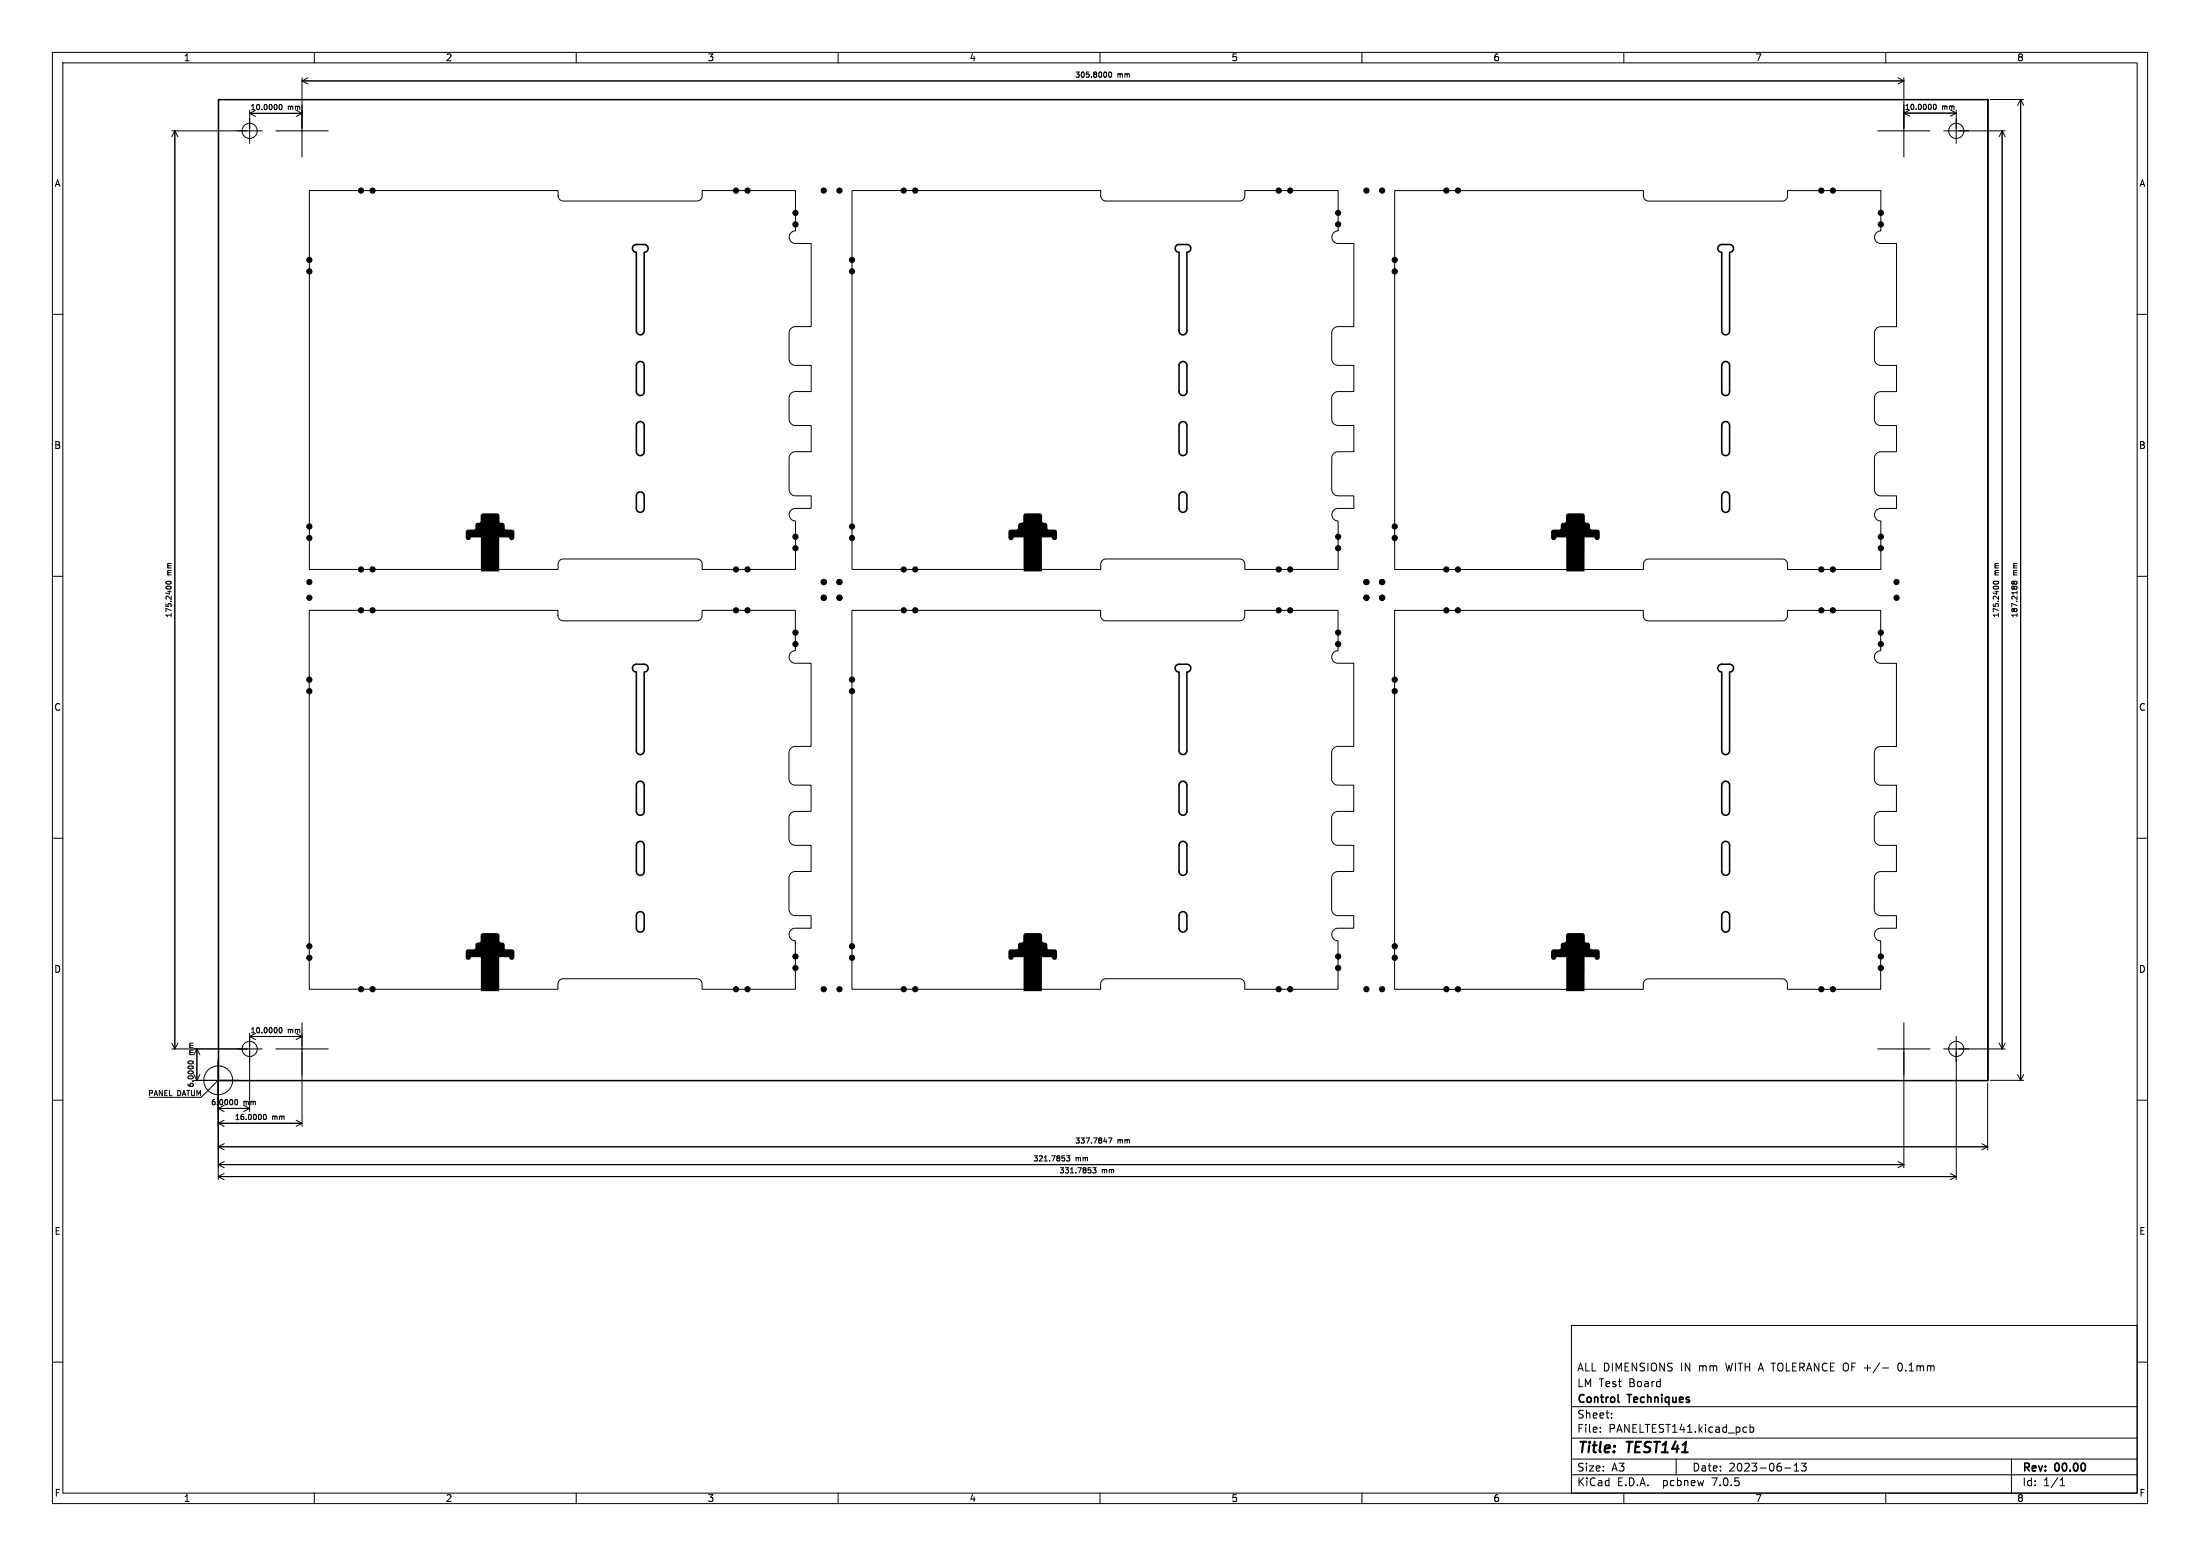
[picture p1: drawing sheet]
<svg xmlns="http://www.w3.org/2000/svg" width="420mm" height="297mm" viewBox="0 0 420 297" stroke-linecap="round" stroke-linejoin="round" font-family="sans-serif">
<g fill="none" stroke="#000" stroke-width=".19">
<path d="M10 10h400v277h-400zM12 12h396v273h-396zM41.7 19h337.8v187.3h-337.8v-187.2h.1v187.1h337.7v-187.1zM53.4 20l.1-.1a.49 .49 0 0 1 .4 .6 .49 .49 0 0 1-.5 .4l-.1-.3zM57.7 14.9v9.6M57.7 15.4h305.8M57.7 15.4l1.1 .6M58.8 14.9l-1.1 .5M60 10v2M110 10v2M160 10v2M210 10v2"/>
<path d="M211.8 13.8l.1-.1a.49 .49 0 0 1 .3 .6 .49 .49 0 0 1-.4 .4l-.1-.3zM260 10v2M310 10v2M360 10v2M362.3 14.9l1.2 .5M363.5 14.9v9.6M363.5 15.4l-1.2 .6M369.2 19.9h.1a.48 .48 0 0 1 .4 .5 .48 .48 0 0 1-.5 .4l-.1-.3zM380 19h6.3M385.8 19v187.2M385.8 19l.5 1.1M385.8 19l-.6 1.1"/>
<path d="M32.8 25h17.3M33.4 25v175.2M33.4 25l.6 1.1M33.4 25l-.6 1.1M47.7 21v6.4M56.5 21l1.2 .6M57.7 21.6h-10l1.1 .6M57.7 21.6l-1.2 .6M59.1 36.4h47.4v1a.99 .99 0 0 0 1 1h25.5a1 1 0 0 0 1-1v-1h17.9v7.7a1.2 1.2 0 0 0-1.2 1.2 1.2 1.2 0 0 0 1.2 1.2h3v15.8h-3a1.21 1.21 0 0 0-1.3 1.3v4.9a1.21 1.21 0 0 0 1.3 1.2h3v5h-3a1.21 1.21 0 0 0-1.3 1.3v4a1.21 1.21 0 0 0 1.3 1.2h3v5h-3a1.21 1.21 0 0 0-1.3 1.2v6a1.21 1.21 0 0 0 1.3 1.2h3v2.4h-3a1.2 1.2 0 0 0-1.2 1.2 1.2 1.2 0 0 0 1.2 1.2v9.3h-17.9v-1a.99 .99 0 0 0-1-1h-25.5a.99 .99 0 0 0-1 1v1h-47.4zM162.7 36.4h47.4v1a.99 .99 0 0 0 1 1h25.5a.99 .99 0 0 0 1-1v-1h17.9v7.7a1.2 1.2 0 0 0-1.2 1.2 1.2 1.2 0 0 0 1.2 1.2h3v15.8h-3a1.21 1.21 0 0 0-1.3 1.3v4.9a1.21 1.21 0 0 0 1.3 1.2h3v5h-3a1.21 1.21 0 0 0-1.3 1.3v4a1.21 1.21 0 0 0 1.3 1.2h3v5h-3a1.21 1.21 0 0 0-1.3 1.2v6a1.21 1.21 0 0 0 1.3 1.2h3v2.4h-3a1.2 1.2 0 0 0-1.2 1.2 1.2 1.2 0 0 0 1.2 1.2v9.3h-17.9v-1a.99 .99 0 0 0-1-1h-25.5a.99 .99 0 0 0-1 1v1h-47.4zM266.3 36.4h47.4v1a.99 .99 0 0 0 1 1h25.5a.99 .99 0 0 0 1-1v-1h17.9v7.7a1.2 1.2 0 0 0-1.2 1.2 1.2 1.2 0 0 0 1.2 1.2h3v15.9h-3a1.21 1.21 0 0 0-1.3 1.2v4.9a1.21 1.21 0 0 0 1.3 1.3h3v5h-3a1.21 1.21 0 0 0-1.3 1.2v4a1.21 1.21 0 0 0 1.3 1.2h3v5h-3a1.21 1.21 0 0 0-1.3 1.3v5.9a1.21 1.21 0 0 0 1.3 1.3h3v2.4h-3a1.2 1.2 0 0 0-1.2 1.2 1.2 1.2 0 0 0 1.2 1.2v9.2h-17.9v-1a1 1 0 0 0-1-1h-25.5a.99 .99 0 0 0-1 1v1h-47.4zM371.1 25h11.7"/>
<path d="M372.3 21l1.2 .6M373.5 21v6.4M373.5 21.6h-10l1.1 .6M373.5 21.6l-1.2 .6M382.2 25v175.2M382.2 25l.6 1.1M382.2 25l-.6 1.1M10 60h2M408 60h2M10 110h2M31.8 111a.48 .48 0 0 1 .5-.1 .48 .48 0 0 1 .3 .5 .49 .49 0 0 1-.5 .2 .49 .49 0 0 1-.4-.5zM59 116.5h47.5v1a.99 .99 0 0 0 1 1h25.5a.99 .99 0 0 0 1-1v-1h17.8v7.7a1.2 1.2 0 0 0-1.2 1.2 1.2 1.2 0 0 0 1.2 1.2h3v15.9h-3a1.21 1.21 0 0 0-1.2 1.2v5a1.21 1.21 0 0 0 1.2 1.2h3v5h-3a1.21 1.21 0 0 0-1.2 1.2v4a1.21 1.21 0 0 0 1.2 1.3h3v5h-3a1.21 1.21 0 0 0-1.2 1.2v6a1.21 1.21 0 0 0 1.2 1.2h3v2.4h-3a1.2 1.2 0 0 0-1.2 1.2 1.2 1.2 0 0 0 1.2 1.2v9.2h-17.8v-1a.99 .99 0 0 0-1-1h-25.5a.99 .99 0 0 0-1 1v1h-47.5z"/>
<path d="M162.6 116.5h47.5v1a.99 .99 0 0 0 1 1h25.5a.99 .99 0 0 0 1-1v-1h17.8v7.7a1.2 1.2 0 0 0-1.2 1.2 1.2 1.2 0 0 0 1.2 1.2h3v15.9h-3a1.21 1.21 0 0 0-1.2 1.2v5a1.21 1.21 0 0 0 1.2 1.2h3v5h-3a1.21 1.21 0 0 0-1.2 1.2v4a1.21 1.21 0 0 0 1.2 1.3h3v5h-3a1.21 1.21 0 0 0-1.2 1.2v6a1.21 1.21 0 0 0 1.2 1.2h3v2.4h-3a1.2 1.2 0 0 0-1.2 1.2 1.2 1.2 0 0 0 1.2 1.2v9.2h-17.8v-1a.99 .99 0 0 0-1-1h-25.5a.99 .99 0 0 0-1 1v1h-47.5zM266.2 116.5h47.5v1a1 1 0 0 0 1 1h25.5a.99 .99 0 0 0 1-1v-1h17.8v7.7a1.2 1.2 0 0 0-1.2 1.2 1.2 1.2 0 0 0 1.2 1.2h3v15.9h-3a1.21 1.21 0 0 0-1.2 1.2v5a1.22 1.22 0 0 0 1.2 1.2h3v5h-3a1.21 1.21 0 0 0-1.2 1.2v4a1.22 1.22 0 0 0 1.2 1.3h3v5h-3a1.21 1.21 0 0 0-1.2 1.2v6a1.22 1.22 0 0 0 1.2 1.2h3v2.4h-3a1.2 1.2 0 0 0-1.2 1.2 1.2 1.2 0 0 0 1.2 1.2v9.2h-17.8v-1a1 1 0 0 0-1-1h-25.5a1 1 0 0 0-1 1v1h-47.5zM380.6 111.1a.49 .49 0 0 1 .5-.2 .49 .49 0 0 1 .4 .5 .49 .49 0 0 1-.6 .2 .49 .49 0 0 1-.3-.5zM384.5 111.1l-.2-.2-.2 .2 .2 .4 .2-.2M384.5 111.1l.2-.2 .4 .2-.2 .4-.4-.2M384.5 111.1v.2M408 110h2M10 160h2M408 160h2M32.8 199.1l.6 1.1M34 199.1l-.6 1.1M47.7 197.3v14.9"/>
<path d="M53.4 196.2l.1-.1a.49 .49 0 0 1 .4 .6 .49 .49 0 0 1-.5 .4l-.1-.3zM56.5 197.3l1.2 .5M57.7 197.3v2.4M57.7 197.8h-10l1.1 .6M57.7 197.8l-1.2 .6M373.5 197.8v27.4M381.6 199.1l.6 1.1M382.8 199.1l-.6 1.1M10 210h2M32.8 200.2h17.3M36 203l-.1-.2a.49 .49 0 0 1 .5-.3 .49 .49 0 0 1 .4 .4v.1M37 206.2h4.2"/>
<path d="M38.2 201.3l-.6-1.1v6l.6-1.1M41.6 206.2l-3.2 3.3h-9.9M41.7 202.7v22.5M41.7 214.4h16M41.7 214.4l1.1 .6M41.7 218.9h337.8M41.7 218.9l1.1 .6M42.8 213.8l-1.1 .6M42.8 212.2l-1.1-.6h6l-1.2 .6M42.8 218.3l-1.1 .6M44.9 210l.1-.1a.49 .49 0 0 1 .4 .5 .49 .49 0 0 1-.5 .4M50.4 212.8l.1-.1a.49 .49 0 0 1 .4 .5 .49 .49 0 0 1-.5 .5l-.1-.4z"/>
<path d="M56.5 213.8l1.2 .6M57.7 200.7v14.3M57.7 214.4l-1.2 .6M211.6 217.2h.7l-.5 1M363.5 200.7v22.2M371.1 200.2h11.7M378.3 218.3l1.2 .6M379.5 206.7v12.8M379.5 218.9l-1.2 .6M380 206.2h6.3M385.2 205.1l.6 1.1M386.3 205.1l-.5 1.1"/>
<path d="M408 210h2M41.7 224.6h331.8M41.7 224.6l1.1 .6M41.7 222.3h321.8M41.7 222.3l1.1 .6M42.8 224l-1.1 .6M42.8 221.7l-1.1 .6M203.6 220.6h.6l-.3 .4 .3 .1v.4h-.6M208.6 222.9h.6l-.3 .4 .3 .1v.4h-.6M362.3 221.7l1.2 .6M363.5 222.3l-1.2 .6M372.3 224l1.2 .6"/>
<path d="M373.5 224.6l-1.2 .6M10 260h2M300 253h108v32h-108zM408 260h2M300 278.5h108M300 274.5h108M300 268.5h108M305.5 273.2v.2M305.5 272.5v.1M307.7 270.5v.2M307.7 269.8v.1M320 278.5v3"/>
<path d="M333.3 272.4l.1 .1M333.4 273.3l-.1 .1M334.1 271.9v1.5M334.1 272.5l.4-.1 .3 .3-.1 .6h-.6M342.5 279.7l.4-.4v1.5M343.9 279.3h.9l-.5 .6 .4 .1v.6l-.2 .2-.6-.2M359.4 261.1h1.1M384 278.5v6.5M60 285v2M110 285v2M160 285v2M210 285v2"/>
<path d="M260 285v2M300 281.5h108M310 285v2M340.7 280.2h1.2M342.5 280.8h.9M360 285v2M393.3 283.6h.9M393.3 282.5l.4-.4v1.5"/>
<circle cx="47.7" cy="25" r="1.45"/>
<circle cx="373.5" cy="25" r="1.45"/>
<circle cx="41.7" cy="206.2" r="2.75"/>
<circle cx="47.7" cy="200.2" r="1.45"/>
<circle cx="373.5" cy="200.2" r="1.45"/>
</g>
<g fill="none" stroke="#000" stroke-width=".3">
<path d="M120.9 46.9l.5-.2h1.6a.75 .75 0 0 1 .7 .7 .75 .75 0 0 1-.7 .8v15a.75 .75 0 0 1-.8 .7 .75 .75 0 0 1-.7-.7v-15a.75 .75 0 0 1-.7-.5 .75 .75 0 0 1 .1-.8zM224.5 46.9l.5-.2h1.6a.75 .75 0 0 1 .7 .7 .75 .75 0 0 1-.7 .8v15a.75 .75 0 0 1-.8 .7 .75 .75 0 0 1-.7-.7v-15a.75 .75 0 0 1-.7-.5 .75 .75 0 0 1 .1-.8zM328.1 46.9l.5-.2h1.6a.75 .75 0 0 1 .7 .7 .75 .75 0 0 1-.7 .8v15a.75 .75 0 0 1-.8 .7 .75 .75 0 0 1-.7-.7v-15a.75 .75 0 0 1-.7-.5 .75 .75 0 0 1 .1-.8zM121.7 69.3a.75 .75 0 0 1 .8-.3 .75 .75 0 0 1 .5 .7v5a.75 .75 0 0 1-.8 .8 .75 .75 0 0 1-.7-.8v-5zM225.3 69.3a.75 .75 0 0 1 .8-.3 .75 .75 0 0 1 .5 .7v5a.75 .75 0 0 1-.8 .8 .75 .75 0 0 1-.7-.8v-5zM328.9 69.3a.75 .75 0 0 1 .8-.3 .75 .75 0 0 1 .5 .7v5a.75 .75 0 0 1-.8 .8 .75 .75 0 0 1-.7-.8v-5zM121.7 94.2a.75 .75 0 0 1 .8-.3 .75 .75 0 0 1 .5 .7v2.4a.75 .75 0 0 1-.8 .8 .75 .75 0 0 1-.7-.8v-2.4zM121.7 80.7a.75 .75 0 0 1 .8-.2 .75 .75 0 0 1 .5 .7v5a.75 .75 0 0 1-.8 .8 .75 .75 0 0 1-.7-.8v-5zM225.3 94.2a.75 .75 0 0 1 .8-.3 .75 .75 0 0 1 .5 .7v2.4a.75 .75 0 0 1-.8 .8 .75 .75 0 0 1-.7-.8v-2.4zM225.3 80.7a.75 .75 0 0 1 .8-.2 .75 .75 0 0 1 .5 .7v5a.75 .75 0 0 1-.8 .8 .75 .75 0 0 1-.7-.8v-5zM328.9 94.2a.75 .75 0 0 1 .8-.3 .75 .75 0 0 1 .5 .7v2.4a.75 .75 0 0 1-.8 .8 .75 .75 0 0 1-.7-.8v-2.4zM328.9 80.7a.75 .75 0 0 1 .8-.2 .75 .75 0 0 1 .5 .7v5a.75 .75 0 0 1-.8 .8 .75 .75 0 0 1-.7-.8v-5z"/>
<path d="M120.9 127l.5-.2h1.6a.75 .75 0 0 1 .7 .7 .75 .75 0 0 1-.7 .8v15a.75 .75 0 0 1-.8 .7 .75 .75 0 0 1-.7-.7v-15a.75 .75 0 0 1-.7-.5 .75 .75 0 0 1 .1-.8zM224.5 127l.5-.2h1.6a.75 .75 0 0 1 .7 .7 .75 .75 0 0 1-.7 .8v15a.75 .75 0 0 1-.8 .7 .75 .75 0 0 1-.7-.7v-15a.75 .75 0 0 1-.7-.5 .75 .75 0 0 1 .1-.8zM328.1 127l.5-.2h1.6a.75 .75 0 0 1 .7 .7 .75 .75 0 0 1-.7 .8v15a.75 .75 0 0 1-.8 .7 .75 .75 0 0 1-.7-.7v-15a.75 .75 0 0 1-.7-.5 .75 .75 0 0 1 .1-.8zM121.7 149.4a.75 .75 0 0 1 .8-.2 .75 .75 0 0 1 .5 .7v5a.75 .75 0 0 1-.8 .7 .75 .75 0 0 1-.7-.7v-5zM225.3 149.4a.75 .75 0 0 1 .8-.2 .75 .75 0 0 1 .5 .7v5a.75 .75 0 0 1-.8 .7 .75 .75 0 0 1-.7-.7v-5zM328.9 149.4a.75 .75 0 0 1 .8-.2 .75 .75 0 0 1 .5 .7v5a.75 .75 0 0 1-.8 .7 .75 .75 0 0 1-.7-.7v-5zM121.7 174.3a.75 .75 0 0 1 .8-.2 .75 .75 0 0 1 .5 .7v2.4a.75 .75 0 0 1-.8 .7 .75 .75 0 0 1-.7-.7v-2.4zM121.7 160.9a.75 .75 0 0 1 .8-.3 .75 .75 0 0 1 .5 .7v5a.75 .75 0 0 1-.8 .8 .75 .75 0 0 1-.7-.8v-5zM225.3 174.3a.75 .75 0 0 1 .8-.2 .75 .75 0 0 1 .5 .7v2.4a.75 .75 0 0 1-.8 .7 .75 .75 0 0 1-.7-.7v-2.4zM225.3 160.9a.75 .75 0 0 1 .8-.3 .75 .75 0 0 1 .5 .7v5a.75 .75 0 0 1-.8 .8 .75 .75 0 0 1-.7-.8v-5zM328.9 174.3a.75 .75 0 0 1 .8-.2 .75 .75 0 0 1 .5 .7v2.4a.75 .75 0 0 1-.8 .7 .75 .75 0 0 1-.7-.7v-2.4zM328.9 160.9a.75 .75 0 0 1 .8-.3 .75 .75 0 0 1 .5 .7v5a.75 .75 0 0 1-.8 .8 .75 .75 0 0 1-.7-.8v-5z"/>
<path d="M309 267.6l.1 .1"/>
</g>
<path d="M91.9 98.2l.4-.2h2.8l.2 .4 .1 1.1 .2 .3a.59 .59 0 0 1 .8 .5v.5l.1 .3h1.3l.3 .2 .1 1.3a.5 .5 0 0 1-.5 .5 .5 .5 0 0 1-.5-.5h-1.9v6.5h-3.5v-6.5h-1.9a.5 .5 0 0 1-.5 .5 .5 .5 0 0 1-.5-.5l.1-1.3 .3-.2h1.3l.2-.3v-.5a.89 .89 0 0 1 .9-.6zM195.5 98.2l.4-.2h2.8l.2 .4 .1 1.1 .2 .3a.59 .59 0 0 1 .8 .5v.5l.1 .3h1.3l.3 .2 .1 1.3a.5 .5 0 0 1-.5 .5 .5 .5 0 0 1-.5-.5h-1.9v6.5h-3.5v-6.5h-1.9a.5 .5 0 0 1-.5 .5 .5 .5 0 0 1-.5-.5l.1-1.3 .3-.2h1.3l.2-.3v-.5a.89 .89 0 0 1 .9-.6zM299.1 98.2l.4-.2h2.8l.2 .4 .1 1.1 .2 .3a.59 .59 0 0 1 .8 .5v.5l.1 .3h1.3l.3 .2 .1 1.3a.5 .5 0 0 1-.5 .5 .5 .5 0 0 1-.5-.5h-1.9v6.5h-3.5v-6.5h-1.9a.5 .5 0 0 1-.5 .5 .5 .5 0 0 1-.5-.5l.1-1.3 .3-.2h1.3l.2-.3v-.5a.89 .89 0 0 1 .9-.6zM91.9 178.3l.4-.2h2.8l.2 .4 .1 1.2 .2 .2a.59 .59 0 0 1 .8 .5v.6l.1 .2h1.3l.3 .2 .1 1.3a.5 .5 0 0 1-.5 .5 .5 .5 0 0 1-.5-.5h-1.9v6.5h-3.5v-6.5h-1.9a.5 .5 0 0 1-.5 .5 .5 .5 0 0 1-.5-.5l.1-1.3 .3-.2h1.3l.2-.3v-.5a.89 .89 0 0 1 .9-.6zM195.5 178.3l.4-.2h2.8l.2 .4 .1 1.2 .2 .2a.59 .59 0 0 1 .8 .5v.6l.1 .2h1.3l.3 .2 .1 1.3a.5 .5 0 0 1-.5 .5 .5 .5 0 0 1-.5-.5h-1.9v6.5h-3.5v-6.5h-1.9a.5 .5 0 0 1-.5 .5 .5 .5 0 0 1-.5-.5l.1-1.3 .3-.2h1.3l.2-.3v-.5a.89 .89 0 0 1 .9-.6zM299.1 178.3l.4-.2h2.8l.2 .4 .1 1.2 .2 .2a.59 .59 0 0 1 .8 .5v.6l.1 .2h1.3l.3 .2 .1 1.3a.5 .5 0 0 1-.5 .5 .5 .5 0 0 1-.5-.5h-1.9v6.5h-3.5v-6.5h-1.9a.5 .5 0 0 1-.5 .5 .5 .5 0 0 1-.5-.5l.1-1.3 .3-.2h1.3l.2-.3v-.5a.89 .89 0 0 1 .9-.6z" fill="#000"/>
<path d="M57.7 20v10M363.5 20v10M52.7 25h9.9M358.5 25h9.9M57.7 195.2v10M363.5 195.2v10M41.7 202.2v8M45.6 206.2h-8M52.7 200.2h9.9M358.5 200.2h9.9" fill="none" stroke="#000" stroke-width=".2"/>
<g fill="#000" stroke="#000" stroke-width=".19">
<circle cx="68.9" cy="36.4" r=".5"/>
<circle cx="71.1" cy="36.4" r=".5"/>
<circle cx="140.5" cy="36.4" r=".5"/>
<circle cx="142.7" cy="36.4" r=".5"/>
<circle cx="157.3" cy="36.4" r=".5"/>
<circle cx="160.3" cy="36.4" r=".5"/>
<circle cx="172.5" cy="36.4" r=".5"/>
<circle cx="174.7" cy="36.4" r=".5"/>
<circle cx="244.1" cy="36.4" r=".5"/>
<circle cx="246.3" cy="36.4" r=".5"/>
<circle cx="260.9" cy="36.4" r=".5"/>
<circle cx="263.9" cy="36.4" r=".5"/>
<circle cx="276.1" cy="36.4" r=".5"/>
<circle cx="278.3" cy="36.4" r=".5"/>
<circle cx="347.7" cy="36.4" r=".5"/>
<circle cx="349.9" cy="36.4" r=".5"/>
<circle cx="59.1" cy="51.8" r=".5"/>
<circle cx="59.1" cy="49.6" r=".5"/>
<circle cx="151.9" cy="42.8" r=".5"/>
<circle cx="151.9" cy="40.6" r=".5"/>
<circle cx="162.7" cy="51.8" r=".5"/>
<circle cx="162.7" cy="49.6" r=".5"/>
<circle cx="255.5" cy="42.8" r=".5"/>
<circle cx="255.5" cy="40.6" r=".5"/>
<circle cx="266.3" cy="51.8" r=".5"/>
<circle cx="266.3" cy="49.6" r=".5"/>
<circle cx="359.1" cy="42.8" r=".5"/>
<circle cx="359.1" cy="40.6" r=".5"/>
<circle cx="59.1" cy="111.1" r=".5"/>
<circle cx="59.1" cy="102.7" r=".5"/>
<circle cx="59.1" cy="100.5" r=".5"/>
<circle cx="59.1" cy="114.1" r=".5"/>
<circle cx="68.9" cy="116.5" r=".5"/>
<circle cx="68.9" cy="108.7" r=".5"/>
<circle cx="71.1" cy="116.5" r=".5"/>
<circle cx="71.1" cy="108.7" r=".5"/>
<circle cx="140.5" cy="116.5" r=".5"/>
<circle cx="140.5" cy="108.7" r=".5"/>
<circle cx="142.7" cy="116.5" r=".5"/>
<circle cx="142.7" cy="108.7" r=".5"/>
<circle cx="151.9" cy="102.4" r=".5"/>
<circle cx="151.9" cy="104.6" r=".5"/>
<circle cx="157.3" cy="111.1" r=".5"/>
<circle cx="157.3" cy="114.1" r=".5"/>
<circle cx="160.3" cy="111.1" r=".5"/>
<circle cx="160.3" cy="114.1" r=".5"/>
<circle cx="162.7" cy="102.7" r=".5"/>
<circle cx="162.7" cy="100.5" r=".5"/>
<circle cx="172.5" cy="116.5" r=".5"/>
<circle cx="172.5" cy="108.7" r=".5"/>
<circle cx="174.7" cy="116.5" r=".5"/>
<circle cx="174.7" cy="108.7" r=".5"/>
<circle cx="244.1" cy="116.5" r=".5"/>
<circle cx="244.1" cy="108.7" r=".5"/>
<circle cx="246.3" cy="116.5" r=".5"/>
<circle cx="246.3" cy="108.7" r=".5"/>
<circle cx="255.5" cy="102.4" r=".5"/>
<circle cx="255.5" cy="104.6" r=".5"/>
<circle cx="260.9" cy="111.1" r=".5"/>
<circle cx="260.9" cy="114.1" r=".5"/>
<circle cx="263.9" cy="111.1" r=".5"/>
<circle cx="263.9" cy="114.1" r=".5"/>
<circle cx="266.3" cy="102.7" r=".5"/>
<circle cx="266.3" cy="100.5" r=".5"/>
<circle cx="276.1" cy="116.5" r=".5"/>
<circle cx="276.1" cy="108.7" r=".5"/>
<circle cx="278.3" cy="116.5" r=".5"/>
<circle cx="278.3" cy="108.7" r=".5"/>
<circle cx="347.7" cy="116.5" r=".5"/>
<circle cx="347.7" cy="108.7" r=".5"/>
<circle cx="349.9" cy="116.5" r=".5"/>
<circle cx="349.9" cy="108.7" r=".5"/>
<circle cx="359.1" cy="102.4" r=".5"/>
<circle cx="359.1" cy="104.6" r=".5"/>
<circle cx="362.1" cy="111.1" r=".5"/>
<circle cx="362.1" cy="114.1" r=".5"/>
<circle cx="59.1" cy="131.9" r=".5"/>
<circle cx="59.1" cy="129.7" r=".5"/>
<circle cx="151.9" cy="120.7" r=".5"/>
<circle cx="151.9" cy="122.9" r=".5"/>
<circle cx="162.7" cy="131.9" r=".5"/>
<circle cx="162.7" cy="129.7" r=".5"/>
<circle cx="255.5" cy="120.7" r=".5"/>
<circle cx="255.5" cy="122.9" r=".5"/>
<circle cx="266.3" cy="131.9" r=".5"/>
<circle cx="266.3" cy="129.7" r=".5"/>
<circle cx="359.1" cy="120.7" r=".5"/>
<circle cx="359.1" cy="122.9" r=".5"/>
<circle cx="59.1" cy="180.6" r=".5"/>
<circle cx="59.1" cy="182.8" r=".5"/>
<circle cx="68.9" cy="188.8" r=".5"/>
<circle cx="71.1" cy="188.8" r=".5"/>
<circle cx="140.5" cy="188.8" r=".5"/>
<circle cx="142.7" cy="188.8" r=".5"/>
<circle cx="151.9" cy="182.6" r=".5"/>
<circle cx="151.9" cy="184.8" r=".5"/>
<circle cx="157.3" cy="188.8" r=".5"/>
<circle cx="160.3" cy="188.8" r=".5"/>
<circle cx="162.7" cy="180.6" r=".5"/>
<circle cx="162.7" cy="182.8" r=".5"/>
<circle cx="172.5" cy="188.8" r=".5"/>
<circle cx="174.7" cy="188.8" r=".5"/>
<circle cx="244.1" cy="188.8" r=".5"/>
<circle cx="246.3" cy="188.8" r=".5"/>
<circle cx="255.5" cy="182.6" r=".5"/>
<circle cx="255.5" cy="184.8" r=".5"/>
<circle cx="260.9" cy="188.8" r=".5"/>
<circle cx="263.9" cy="188.8" r=".5"/>
<circle cx="266.3" cy="180.6" r=".5"/>
<circle cx="266.3" cy="182.8" r=".5"/>
<circle cx="276.1" cy="188.8" r=".5"/>
<circle cx="278.3" cy="188.8" r=".5"/>
<circle cx="347.7" cy="188.8" r=".5"/>
<circle cx="349.9" cy="188.8" r=".5"/>
<circle cx="359.1" cy="182.6" r=".5"/>
<circle cx="359.1" cy="184.8" r=".5"/>
</g>
<g font-size="2.8">
<text x="301" y="277.8">Title:</text>
<text x="310.4" y="277.8">TEST141</text>
</g>
<g font-size="2.1">
<text x="301" y="261.9">ALL DIMENSIONS</text>
<text x="320.7" y="261.9">IN mm</text>
<text x="329.4" y="261.9">WITH A TOLERANCE OF +/-</text>
<text x="362.6" y="261.9">0.1mm</text>
<text x="301" y="268.1">Control</text>
<text x="301" y="264.9">LM Test</text>
<text x="310.7" y="268.1">Techniques</text>
<text x="310.9" y="264.9">Board</text>
<text x="301" y="273.6">File:</text>
<text x="301" y="270.9">Sheet:</text>
<text x="307" y="273.6">PANELTEST141.kicad_pcb</text>
<text x="301" y="281">Size:</text>
<text x="307.6" y="281">A3</text>
<text x="323" y="281">Date:</text>
<text x="329.9" y="281">2023-06-13</text>
<text x="386" y="281.2">Rev:</text>
<text x="392.2" y="281.2">00.00</text>
<text x="301" y="283.8">KiCad</text>
<text x="308.6" y="283.8">E.D.A.</text>
<text x="317.4" y="283.8">pcbnew</text>
<text x="326.8" y="283.8">7.0.5</text>
<text x="386" y="283.8">Id:</text>
<text x="390" y="283.8">1/1</text>
</g>
<g font-size="1.8">
<text x="35" y="11.8">1</text>
<text x="85" y="11.8">2</text>
<text x="135" y="11.8">3</text>
<text x="185" y="11.8">4</text>
<text x="235" y="11.8">5</text>
<text x="285" y="11.8">6</text>
<text x="335" y="11.8">7</text>
<text x="385" y="11.8">8</text>
<text x="10.4" y="35.8">A</text>
<text x="408.4" y="35.8">A</text>
<text x="10.3" y="85.8">B</text>
<text x="408.3" y="85.8">B</text>
<text x="10.3" y="135.8">C</text>
<text x="408.3" y="135.8">C</text>
<text x="10.3" y="185.8">D</text>
<text x="408.3" y="185.8">D</text>
<text x="10.4" y="235.8">E</text>
<text x="408.3" y="235.8">E</text>
<text x="10.4" y="285.8">F</text>
<text x="35" y="286.8">1</text>
<text x="85" y="286.8">2</text>
<text x="135" y="286.8">3</text>
<text x="185" y="286.8">4</text>
<text x="235" y="286.8">5</text>
<text x="285" y="286.8">6</text>
<text x="335" y="286.8">7</text>
<text x="385" y="286.8">8</text>
<text x="408.4" y="285.8">F</text>
</g>
<g font-size="1.4">
<text x="205.2" y="15">305.8000</text>
<text x="213.3" y="15">mm</text>
<text x="47.8" y="21.2">10.0000</text>
<text x="54.9" y="21.2">mm</text>
<text x="363.6" y="21.1">10.0000</text>
<text x="370.7" y="21.1">mm</text>
<text x="32.9" y="109.9" transform="rotate(-90 32.9 109.9)">mm</text>
<text x="381.8" y="109.9" transform="rotate(-90 381.8 109.9)">mm</text>
<text x="385.3" y="109.9" transform="rotate(-90 385.3 109.9)">mm</text>
<text x="32.9" y="118" transform="rotate(-90 32.9 118)">175.2400</text>
<text x="381.8" y="118" transform="rotate(-90 381.8 118)">175.2400</text>
<text x="385.3" y="118" transform="rotate(-90 385.3 118)">187.2188</text>
<text x="47.8" y="197.4">10.0000</text>
<text x="54.9" y="197.4">mm</text>
<text x="37.1" y="201.5" transform="rotate(-90 37.1 201.5)">mm</text>
<text x="28.2" y="209.3">PANEL DATUM</text>
<text x="37.1" y="207.6" transform="rotate(-90 37.1 207.6)">6.0000</text>
<text x="40.2" y="211.1">6.0000</text>
<text x="44.8" y="213.9">16.0000</text>
<text x="46.4" y="211.1">mm</text>
<text x="51.9" y="213.9">mm</text>
<text x="197.2" y="221.8">321.7853</text>
<text x="205.2" y="218.4">337.7847</text>
<text x="205.3" y="221.8">mm</text>
<text x="213.3" y="218.4">mm</text>
<text x="202.2" y="224.1">331.7853</text>
<text x="210.3" y="224.1">mm</text>
</g>
</svg>
